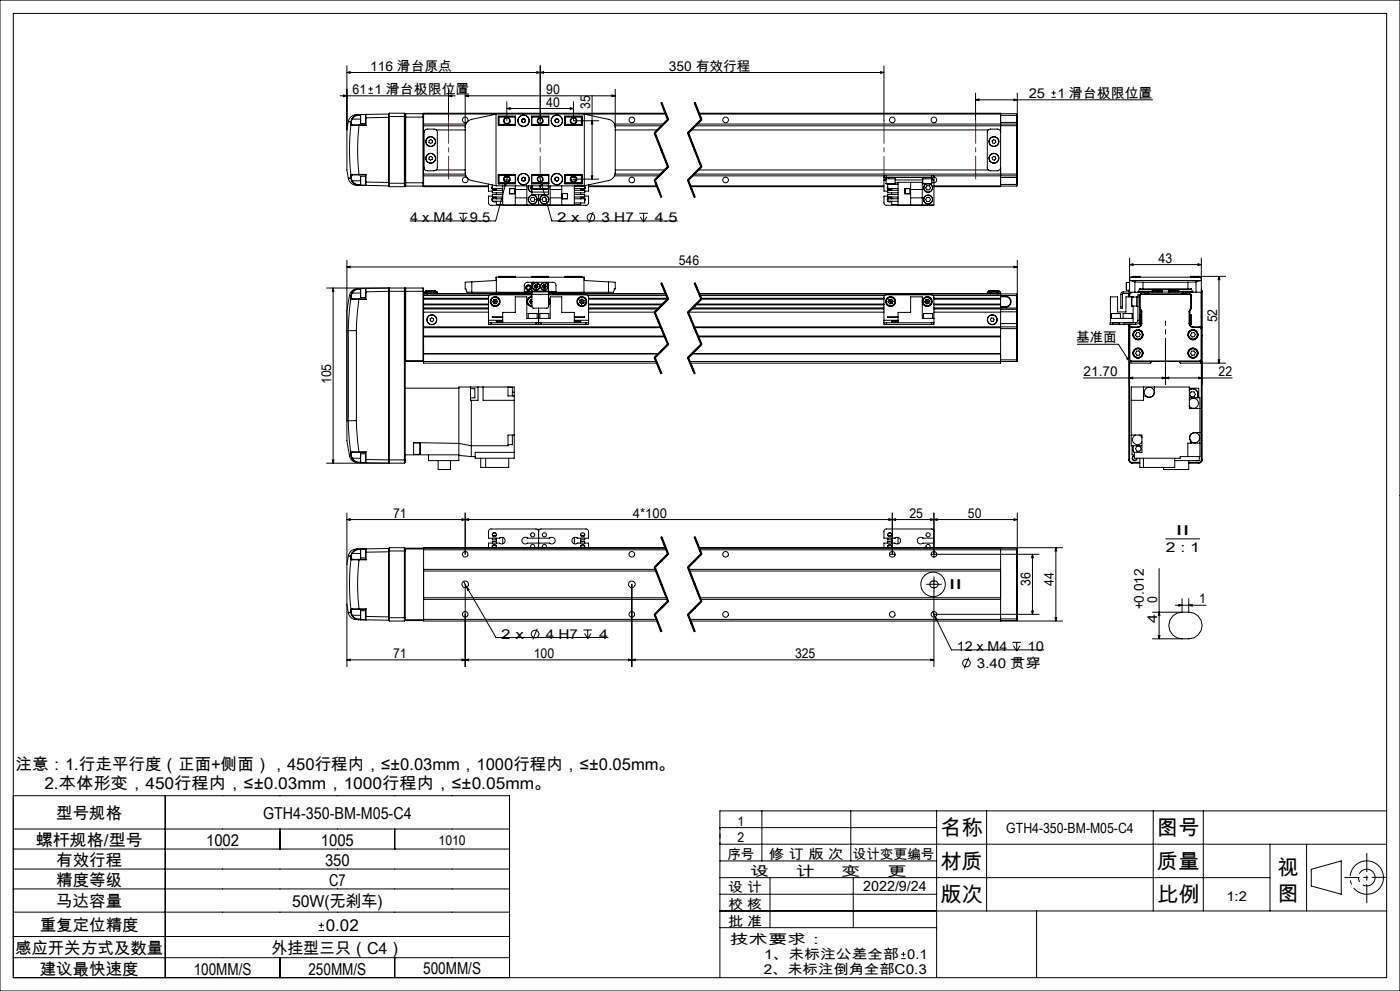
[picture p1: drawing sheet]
<svg xmlns="http://www.w3.org/2000/svg" width="420mm" height="297mm" viewBox="0 0 420 297" stroke-linecap="round" stroke-linejoin="round" font-family="sans-serif">
<g fill="none" stroke="#000" stroke-width=".3">
<path d="M0 0h420v297h-420zM4 4h412v289h-412zM104.1 19.7v19.2M162.1 19.7v16.5M265.2 19.7v16.5M102.1 28.7h34.5M103 28.5l1.1 .2-1.1 .3zM104.1 38.9v12l.4 2.5M104.1 21.7l1-.2v.5zM104.1 21.7h161.1M104.5 36.4h.1M104.5 36.4l.7 .1"/>
<path d="M104.5 36.4l-.4 2.5M105.2 36.5l.1 .9M105.3 37.4a67.5 67.5 0 0 0 0 15.1M105.3 37.4l.3 .2M105.4 36.5v.7M105.4 36.5h-.2M105.4 37.2l.3 .2M105.4 37.2l-.1 .2M105.5 35.6l-.3 .9M105.5 35.6l.2 .1M105.6 37.6h2.1M105.7 35.7l-.3 .8"/>
<path d="M105.7 35.7h2.5M105.7 37.4h2M105.7 37.4l-.1 .2M107.7 34.4h-.4a2.51 2.51 0 0 0-2.8 2M107.7 34.4a2.54 2.54 0 0 0-2.2 1.2M107.7 34.4v.1M107.7 34.5l-1.5 .6-.5 .6M107.7 34.5h.5M107.7 37.6a64.1 64.1 0 0 0 0 14.7M107.7 37.4v.2M107.7 37.6h2.1M107.7 37.4h1.9"/>
<path d="M108.2 34.3v2.7M108.2 34.3h1.4v.2M108.2 37h1.4M109.6 35.3h.2M109.6 37.4l.2 .2M109.6 34.5v2.9M109.8 34.3v1M109.8 34.3l-.2 .2M109.8 35.3v2.3M109.8 34.3l-2.1 .1M110.5 28h1.3M110.5 26.7h1.3"/>
<path d="M111.2 26v1.3M116.6 34.2v1M116.6 34.2v.7h5M116.6 35.2v19.5M116.6 35.2l-6.8 .1M116.6 34.2l-6.8 .1M116.8 33.9v22M116.8 33.9h4.5M116.8 33.9l-.2 .3M121.3 33.9v22M121.3 33.9l.3 .3v.9M121.6 35.1v19.7"/>
<path d="M121.6 35.1h5.5M121.7 34.1v21.7M121.7 34.1h5.2M121.7 34.1l-.1 .2M126.9 34.1v21.7M126.9 34.1l.2 .2M127.1 34.3v.8M127.1 34.2v.1M127.1 35.1v19.7M127.1 37.7h12.5M127.1 37.2h12.7M127.1 34.2h72.6"/>
<path d="M127.3 39.3l-.2 .6M127.5 39l.5-.3h2.2a.96 .96 0 0 1 1 1v10.5a.96 .96 0 0 1-1 1h-2a.96 .96 0 0 1-1-1v-10.7zM130.9 38.9h8.7M134.5 28.7l1.1-.2v.5zM134.5 26.7v9.5M139.6 28.7l.9-.2v.5zM139.6 26.7v25l.1 .9 .6 .8 .8 .6 7.7 1.7M139.6 28.7h45M148.8 34.2l-7.7 1.7-1.1 .9-.4 1.4M148.8 34.2v21.5M148.9 34.2h-.1M149.5 37.2h.1"/>
<path d="M149.5 34.8h5.2v2.8h-5.2zM149.5 35.1v2.5M149.5 35.1h5.1M149.7 34.9v2.5M149.7 37.4h5M149.7 34.9h5M149.7 34.9l-.2 .2M149.8 37.4v.2M152 32.5l1.1-.2v.5zM152 30.5v5.7M152 32.5h20M154.6 34.9v2.5"/>
<path d="M154.6 37.3h-5.1l.2 .1M156.5 36.3l.3 .4M156.7 35.7l-.2 .6M157.3 35.7h-.6M157.3 35.7l.3 .4M157.4 36.7h-.6M157.6 36.1l-.2 .6M159.5 34.8h5.1v2.8h-5.1zM159.5 37.4h5.1M159.5 34.9h5.1M159.6 34.9v2.5M159.6 35.1h5"/>
<path d="M159.6 37.3h5M161 21.5l1.1 .2-1.1 .3zM162.1 21.7l1-.2v.5zM164.6 34.9v2.5M166.5 36.1l.2 .6M166.7 36.7h.6M166.8 35.7h.6M166.8 35.7l-.3 .4M167.4 35.7l.2 .6M167.6 36.3l-.3 .4M169.4 34.8h5.3v2.8h-5.3zM169.4 34.9h5"/>
<path d="M169.5 34.9v2.5M169.5 37.3h5.1l-5.2 .1M169.5 35.1h5.1M171.1 32.3l.9 .2-.9 .3zM172 30.5v5.7h7.6M174.4 34.9v2.7M174.4 34.9l.2 .2M174.6 35.1v2.5M174.6 37.2h.1M175.2 34.2h.1M175.3 34.2l7.8 1.7 1 .9 .5 1.4M175.3 34.2v21.5"/>
<path d="M177.6 36.2l.3 1h-.5zM177.6 28.6v25.1M183.6 28.5l1 .2-1 .3zM184.3 37.2h14.7M184.5 37.7h14M184.6 38.9h12.7M184.6 26.7v25l-.2 .9-.6 .8-.7 .6-7.8 1.7M196.2 39.9l4 10.2M196.6 39.8l4 10.1M198.2 30.8l2 5.1M198.4 30.7l2 5.1-4 4 4 10.2-4 4 2 5.1M198.6 30.7l1 2.5"/>
<path d="M199.6 33.2l1 2.6zM199.6 33.9h-72.5v.3M200.3 35.7l-4 4M200.5 36l-4 4M206.2 39.9l4 10.2M206.6 39.8l4 10.1M207.3 38.9h89.2M208.2 30.8l2 5.1M208.4 30.7l2 5.1-4 4 4 10.2-4 4 2 5.1M208.6 30.7l2 5.1M209.1 37.2h95.9M209.7 33.9h90.5v.3"/>
<path d="M209.7 34.2h90.5M210.3 35.7l-4 4M210.5 36l-4 4M264.2 21.5l1 .2-1 .3zM292.7 29.9l1-.2v.5zM292.7 27.9v8.3M292.7 29.9h53.1M300.2 39.7a.96 .96 0 0 0-1-1h-2a.96 .96 0 0 0-1 1v10.5a.96 .96 0 0 0 1 1h2a.96 .96 0 0 0 1-1M300.2 37.2v.5h-91.7M300.2 37.7v15.5M300.2 37.2v.5M300.2 36.7h5v.6"/>
<path d="M300.2 36.7v.5M300.2 34.2v2.5M300.2 34.1h4.8M304.2 29.7l1 .2-1 .3zM305 37.2v15.5M305 34.1v3.1M305 34.1l.2 .5h-5M305 37.2l.2 .1M305.2 37.3v.4h-5M305.2 27.9v24.3M315.4 29.2h1.3M315.4 27.9h1.3"/>
<path d="M316.1 27.2v1.3M104.5 53.4a2.74 2.74 0 0 0 3.2 2.1M104.5 53.4h.1M105.2 53.3l.2 .1M105.2 53.3l.3 1M105.2 53.3l-.7 .1M105.3 52.5l.1 .1M105.3 52.5l-.1 .8M105.4 53.4l.3 .8M105.4 52.6v.8M105.5 54.3a2.53 2.53 0 0 0 2.2 1.2M105.6 52.3l-.3 .2"/>
<path d="M105.6 52.3l.1 .1M105.7 54.2l-.2 .1M105.7 54.2l1.2 1 .8 .2M105.7 54.2h2.5M105.7 52.4h2M105.7 52.4l-.3 .2M107.7 55.4v.1M107.7 55.5l2.1 .1M107.7 55.4h.5M107.7 52.3h-2.1M107.7 52.3v.1M107.7 52.3h2.1"/>
<path d="M107.7 52.4h1.9M108.2 52.8v2.7M108.2 52.8h1.4M109.6 54.6h.2M109.6 52.4v3.1h-1.4M109.6 55.4l.2 .2M109.8 54.6v1M109.8 52.3l-.2 .1M109.8 52.3v2.3M109.8 54.6l6.8 .1M109.8 55.6l6.8 .1M116.6 54.7v1"/>
<path d="M116.6 55.7l.2 .2M116.8 55.9h4.5M121.6 54.9h-5v.8M121.6 54.8v.9l-.3 .2M121.6 54.8h5.5M121.6 55.6l.1 .2M121.7 55.8h5.2M127.1 49.9l.2 .7M127.1 55.7v.2h19.4M127.1 54.8v.8M127.1 55.6v.1M127.1 52.7h12.7"/>
<path d="M127.1 52.2h12.5M127.1 55.7h19.4M127.1 55.6l-.2 .2M128.8 47.1l.5-.2 .5 .3-.2 .6-.5 .2-.4-.3zM128.8 42.1l.5-.2 .5 .3-.2 .6-.5 .2-.4-.4zM130.9 50.9h8.7M146.5 55.2v2.1h1.2M147.7 55.8l-.1 .2a.78 .78 0 0 0 .5 1M147.7 58.8h-1.2v2l.2 .4 .4 .3h14.1M147.7 56.5a.66 .66 0 0 0 .6 .4 .66 .66 0 0 0 .6-.4v.5M147.7 55.4v1.1M147.7 59.6v.7h3.1"/>
<path d="M147.7 56.5h3.1M147.7 59.6h3.1M147.7 56.1v.4M147.7 59.6v.4M148.1 59.1l-.5 .4 .1 .8M148.5 59.1l.4 .2M148.8 55.7h26.5M148.9 56.8l-.4 .2M148.9 59.1v.5a.64 .64 0 0 0-.6-.4 .64 .64 0 0 0-.6 .4M148.9 57.8v.5M149.5 53.6h.1M149.5 55h.4"/>
<path d="M149.5 52.7h.1M149.5 53.2h.1M149.5 52.3h5.2v2.8h-5.2zM149.5 52.3v2.5M149.5 54.8h5.1M149.5 54.8l.2 .1M149.7 52.4v2.5M149.7 52.4h5M149.7 54.9h5M149.7 52.4l-.2 .2h5.1M149.8 52.3v.1M149.9 55v.1"/>
<path d="M149.9 54.9v.1M150.8 54.9v.2M150.8 55.7v5.8h21.5v-5.8M150.8 57h-3.1v.8h3.1M150.8 58.3h-3.1v.8h3.1M151.3 53.9h1.6M151.4 53.2h1.3M151.8 54.7v1l-.5-.1zM151.8 54.7l-3.1 11.5h-25.7M152.3 52.7l-.5 2M152.9 56.5h1.5v1.6h-1.5zM154.4 56.5h-1.5v1.5h1.5"/>
<path d="M154.6 52.4v2.7M154.6 55.7v5.8M154.6 56.8h3.4M154.6 59.3h3.4M156.5 53.5l.1 .6M156.6 54.1l.6 .2M157 53.1l.5 .2M157 53.1l-.5 .4M157.5 53.3l.1 .6M157.6 53.9l-.4 .4M158 55.7v5.8M158.5 56.3a1.37 1.37 0 0 0 1.1 1.3"/>
<path d="M158.6 55.7l-.1 .6zM159.4 55.7l-.3 .6 .5 .6M159.5 52.3h5.1v2.8h-5.1zM159.5 59.2h.7l.3 .6-.3 .6h-.7l-.4-.6zM159.5 52.4h5.1M159.5 54.9h5.1M159.5 55h.1M159.6 57.6v.7h5v-.7M159.6 52.4v2.7M159.6 55.7v1.9M159.6 54.8h5M159.6 57.6h5"/>
<path d="M159.6 52.6h5M159.7 56.6h2.3M159.7 55.7v.9M160.1 54.9v.2M161.6 58.3v3.2M161.8 52.8l.5 1.7M162 55.7v.9M162.2 56.6h2.3M162.2 55.7v.9M162.3 54.5l.5 1-.5 .1zM162.3 54.5l3.3 11.7h37.6M162.9 59.2h.8l.3 .6-.3 .6h-.8l-.3-.6z"/>
<path d="M164 54.9v.2M164.5 55.7v.9M164.6 55.8v1M164.6 55.9v.8M164.6 52.4v2.7M164.6 55.7v1.9M164.6 55h.1M165.1 55.7v5.8M165.1 56.8h3.4M165.1 59.3h3.4M166.5 54l.5 .3M166.5 53.4v.6"/>
<path d="M167 53.1l.6 .3M167 53.1l-.5 .3M167.6 54l-.6 .3M167.6 53.4v.6M168.5 55.7v5.8M168.7 58h1.6v1.6h-1.6zM168.7 58h1.5M169.4 52.3h5.3v2.8h-5.3zM169.4 52.4h5l.2 .2h-5.1M169.4 54.9h5M169.5 52.4v2.5M169.5 54.8h5.1"/>
<path d="M171.3 53.9h1.5M171.4 53.2h1.3M172 53.7h7.6M172.3 54.9v.2M172.3 57h3.1v.8h-3.1M172.3 58.3h3.1v.8h-3.1M172.3 56.5h3.1M172.3 59.6h3.1M172.3 55.8h3.1M173.2 55v.1M173.2 55h1.5M173.2 54.9v.1"/>
<path d="M174.2 56.8l.4 .2M174.2 59.1v.5a.61 .61 0 0 1 .6-.4 .61 .61 0 0 1 .6 .4M174.2 55.7v.1M174.2 57.8v.5M174.3 55.7v.1M174.4 52.3v2.6M174.6 52.3v2.5M174.6 52.7h.1M174.6 53.2h.1M174.6 53.6h.1M174.6 54.8l-.2 .1M174.6 59.1l-.4 .2"/>
<path d="M174.6 55.7l-.1 .1M175 59.1l.5 .4-.1 .8M175 55.7l.2 .1M175.3 55.7l.1 .1M175.4 55.8l.1 .2a.78 .78 0 0 1-.5 1M175.4 58.8h1.2v2a.73 .73 0 0 1-.8 .7h-13.9M175.4 59.6v.4M175.4 56.5l-.6 .4-.6-.4v.5M175.4 56.1v.4M175.4 55.8v.7M175.4 59.6v1.2h-3.1M176.6 55.4v1.9h-1.2"/>
<path d="M176.6 55.9h20.5M176.6 55.7h20.5M177.4 52.7h.5l-.3 1zM184.3 52.7h13.4M184.5 52.2h13.8M184.6 50.9h14.9M196.2 54.1l2 5.1M196.6 53.9l2 5.1M200.3 49.9l-4 4M200.5 50.1l-4 4M206.2 54.1l2 5.1M206.6 53.9l2 5.1"/>
<path d="M207 55.7h58.2M207.2 55.9h58M207.7 52.7h58.2M208.2 52.2h97M209.5 50.9h87M210.3 49.9l-4 4M210.5 50.1l-4 4M265.2 53.2h.7M265.2 53.2v.7M265.2 52.7v.5M265.2 53.9v3.4h1.1M265.2 53.9h.6"/>
<path d="M265.7 53.2v.4h3v-.4M265.8 55h2.7M265.8 53.6v1.4M265.9 52.7v.5M265.9 52.7h13.5M265.9 53.2h13.5M266.3 55.8l-.1 .8 .5 .4M266.3 58.8h-1.1v2.1l.6 .6h14M266.3 59.6v.7h3.1M266.3 56.5h3.1M266.3 59.6h3.1M266.3 56.5l.6 .4 .6-.4v.5"/>
<path d="M266.7 59.1l-.5 .4 .1 .8M267.1 59.1l.4 .2M267.5 56.8l-.4 .2M267.5 59.1v.5a.61 .61 0 0 0-.6-.4 .61 .61 0 0 0-.6 .4M267.5 55.1v.1M267.5 57.8v.5M268.5 53.6v1.4M268.5 54.8h.9M268.5 53.9h8.3M269.4 55.2h-3.1v1.3M269.4 57h-3.1v.8h3.1M269.4 58.3h-3.1v.8h3.1"/>
<path d="M271.5 56.5h1.6v1.6h-1.6zM271.5 56.5h1.5v1.5h-1.5M273.2 54.6v6.9M273.2 56.8h3.5M273.2 59.3h3.5M276.7 53.2v.4h3v-.4M276.7 54.6v6.9M276.8 55h2.7M276.8 53.6v1.4M277.8 55.1a1.35 1.35 0 0 0-.4 2 1.35 1.35 0 0 0 2.1 0 1.35 1.35 0 0 0-.5-2M277.9 55.1a1.29 1.29 0 0 0-.5 2 1.29 1.29 0 0 0 2 0 1.29 1.29 0 0 0-.5-2M278.1 55.7h.7l.4 .6-.4 .6h-.7l-.4-.6z"/>
<path d="M278.1 59.2h.7l.4 .6-.4 .6h-.7l-.4-.6zM279.4 53.2h.8M279.4 52.7h25.6M279.4 52.7v.5M279.5 53.6v1.4M279.5 54.6h.7M279.5 53.9h.7M280.2 53.1a.85 .85 0 0 1 .8 .8 .85 .85 0 0 1-.8 .9M280.2 53.2v.7M280.2 52.7v.5M280.2 53.9v7.6h-10.8v-6.9h7.4M280.2 55.7h20"/>
<path d="M297.6 42.3l.4-.4 .6 .1 .1 .6-.4 .4-.5-.2zM298 46.9l.6 .1 .1 .6-.4 .4-.5-.2-.2-.5zM300.2 55.7v.2h-20M300.2 53.2v2.5M300.2 55.3h5M300.2 53.2h5M300.2 55.8h4.8M305 52.7v3.1M305.2 52.2v.3M305.2 52.5v.7M305.2 55.3l-.2 .5M305.2 53.2v2.1"/>
<path d="M305.2 52.5l-.2 .2M104.1 78v48.1M137.7 63.9h2.6M138 65l1 1.5M139 63.9v2.6M139.9 65l-.9 1.5M147.7 60.3l.6 .2 .5-.2M148 60.3h.6M148.9 60.3v1h1.9M174.2 60.8v.5h-1.9M177.9 63.5l-1.3 3.3M191.8 63.9h2.6"/>
<path d="M192.1 65l1 1.5M193.1 63.9v2.6M194.1 65l-1 1.5M266.4 60.3l.5 .2 .6-.2M266.6 60.3h.7M267.5 60.3v1h1.9M304.2 79.8l1 .2-1 .3zM305.2 78v14.3M338.9 79.3l1-.2v.4zM338.9 77.3v10.7M338.9 79.3h21.5M359.4 79.1l1 .2-1 .2z"/>
<path d="M360.4 77.3v10.3h-1.6M98 86.3h23.3M99.9 86.3l.3 1h-.5zM99.9 86.3v52.5M104.1 80l1-.2v.5zM104.1 80h201.1M104.5 99.1h2.4M104.5 99.1v27M104.8 88.5l-.7 4.6v6h.4M104.8 88.5l.5 .1M105.2 89.5l-.5 5.4-.2 4.2M105.2 89.5l.3 .2"/>
<path d="M105.3 88.6l-.1 .9M105.4 89.4l-.2 .1M105.4 89.4l.3 .2M105.4 88.6v.8M105.4 88.6h-.1M105.5 89.7h2.2M105.6 87.8l-.3 .8M105.6 87.8h.1M105.7 89.6h2M105.7 89.6l-.2 .1M105.7 87.8l-.3 .8M105.7 87.8h2.5"/>
<path d="M106.9 99.1v27M107.7 89.7l-.8 9.4M107.7 89.6v.1M107.7 89.7h2.1M107.7 89.6h1.9M107.7 86.5h-.2a2.48 2.48 0 0 0-2.7 2M107.7 86.5l-1.1 .2-1 1.1M107.7 86.5v.1M107.7 86.6l-1.5 .6-.5 .6M107.7 86.6h.5M108.2 86.5v2.7M108.2 86.5h1.4v.1"/>
<path d="M108.2 89.2h1.4M109.6 86.6v3M109.6 87.5h.2M109.6 89.6l.2 .1M109.8 86.4v1.1M109.8 86.4l6.8-.1v1M109.8 86.4l-.2 .2M109.8 87.5v2.2M109.8 86.4l-2.1 .1M116.6 86.6l.2-.3v52.5l-.2-.2M116.6 87.3l-6.8 .2M116.6 87.3v50.5"/>
<path d="M116.6 87.3h10.5M121.3 86.3v52.5M121.3 86.3l.3 .3M121.7 86.3l-.1 51.5M121.7 86.3v21.8M121.7 86.3h5.2M126.9 86.3v21.8M126.9 86.3l.2 1M127.1 98v.2M127.1 98.2v10.6h70M127.1 98.2h71.2M127.1 98h71.1"/>
<path d="M127.1 91.4h19.4M127.1 91.3h19.4M127.1 89.4h19.4M127.1 89.5h19.4M127.1 89.6h19.4M127.1 91.1h19.4M127.1 88.6h19.7M127.1 92.6h19.4M127.1 92.3h19.4M127.1 93.6h19.4M127.1 87.3v10.7M127.7 87.5h.1"/>
<path d="M127.7 87.2h3M127.7 87.5h3M127.7 87.2v.3M128.1 88v.1M128.2 87.5v.5h-1.1l32.5 .1M128.2 87.5h-1v.5M128.2 87.5h2M129 95.6l.5-.4 .5 .3 .1 .6-.5 .3-.5-.3zM130.2 87.5v.5h.7M130.2 87.5h1v.5M130.7 87.5h-.1M130.7 87.5h.1"/>
<path d="M130.7 87.2v.3M141.5 84.5l-1.9 .1v2h.2a.92 .92 0 0 0 .3 .9 .92 .92 0 0 0 1 .1h.4M141.5 84.5l7.3-.4v-1h26.5v1l7.3 .4M141.5 87.6h18.1M141.5 84.5v3.1M146.5 96.7v.5h.8M146.5 96.7h.8M146.5 96v.7M146.5 96h4.3M147.3 96.7h13.5M147.3 97.2h13.5M147.3 96.7v.5"/>
<path d="M147.8 90.4l.4 .6M147.8 90.4h1.5M148.2 89.7l-.4 .7M148.2 91h.7M148.2 89.7l.7 1.3M148.9 83.1v4.5M148.9 89.7l.4 .7M148.9 89.7h-.7M148.9 89.7l-.7 1.3M149.3 90.4l-.4 .6M149.5 83h5.1M149.5 83v.1"/>
<path d="M149.5 87.6v.4M149.5 87.7h10.1M149.7 82.8h4.9v.3M149.7 82.8v.3M149.7 87.6v.4M149.7 82.8l-.2 .2M150.8 96.7v-3.1h3.8v-4.6h3.4v6.4h7.1v-6.4h3.4v4.6h3.8v3.1M150.8 96.1h-1.9v.3h1.9M150.8 95h-3.1l3.1 .1M157.3 87.6v-2a.96 .96 0 0 1 1-1h7.5a.96 .96 0 0 1 1 1v2M157.3 87.4h9.5M158.5 93.9h.1"/>
<path d="M158.5 94h2.6M158.5 94v1.4M158.5 93.9l2.6 .1M158.8 90.4h.8M158.8 90.4l.4 .6M159.2 89.7h.4M159.2 91h.4M159.2 89.7l-.4 .7M159.2 89.7l.4 .7M159.6 87.2v1M159.6 88.9a1.5 1.5 0 0 0-1.5 1.5 1.5 1.5 0 0 0 1.5 1.5M159.6 89a1.34 1.34 0 0 0-1.4 1.4 1.34 1.34 0 0 0 1.4 1.3"/>
<path d="M159.6 88.4h-12.6l-.5 .7v6.9M159.6 89.1a1.31 1.31 0 0 0-1.3 1.3 1.31 1.31 0 0 0 1.3 1.3M159.6 83.1v-.3h5v.3M159.6 87.2h5M159.6 88.2h5M159.6 88.2v3.7M159.6 90.4l-.4 .6M159.6 83h5M160.1 84.6l-.5 .4v2.2M160.2 85.7l.2 .6M160.2 85.7l1.2 .2M160.4 86.3l.6 .1"/>
<path d="M160.6 85.3l-.4 .4M160.6 85.3l.6 .1M160.6 85.3l.2 .5M160.8 96.7h1.5M160.8 97.2h.8M160.8 85.8l-.4 .5M160.8 85.8l.2 .6M160.8 96.7v.5M161.1 94v1.4M161.2 85.4l.2 .5M161.2 85.4l-.4 .4M161.4 85.9l-.4 .5"/>
<path d="M161.6 97.2h.7M161.6 92.4v4.8M162 94h2.6M162 94v1.4M162.3 96.7h13.5M162.3 97.2h13.5M162.3 96.7v.5M162.7 85.7l.2 .6M162.7 85.7l1.2 .2M162.9 86.3l.6 .1M163.1 85.3l-.4 .4M163.1 85.3l.6 .1"/>
<path d="M163.1 85.3l.4 1.1M163.7 85.4l.2 .5M163.7 85.4l-.8 .9M163.9 85.9l-.4 .5M164 84.6l.6 .5v2.1M164.6 87.2v1M164.6 88.2v3.7l-.3 .4-4.4 .1-.3-.5M164.6 89.2v.1a1.53 1.53 0 0 1 0 2.2M164.6 89.5a1.45 1.45 0 0 1 0 1.8M164.6 88.4h11.2a.73 .73 0 0 1 .8 .7v6.9M164.6 89.5v.1a1.29 1.29 0 0 1 0 1.6M164.6 88l35.1 .1"/>
<path d="M164.6 87.6h18M164.6 87.7h10M164.6 93.9l-2.6 .1M164.6 94h.1M164.6 94v1.4M169.5 83h5.1M172.3 96.1h1.9v.3h-1.9M172.3 95h3.1l-3.1 .1M172.3 96h4.3M173.9 90.7l.6 .4M174 90l-.1 .7M174 90l1.2 .8"/>
<path d="M174.4 82.8h-4.9v.3M174.4 82.8v.3M174.4 87.6v.4M174.4 82.8l.2 .2M174.6 83v.1M174.6 87.6v.4M174.6 89.6l-.6 .4M174.6 89.6l.6 .5M174.6 89.6l-.1 1.5M175.2 83.1v4.5M175.2 90.8l-.7 .3M175.2 90.1v.7"/>
<path d="M175.2 90.1l-1.3 .6M175.8 96.7h.8M175.8 96.7v.5M176.3 88.6h23.7M176.6 96.7v.5h-.8M176.6 96v.7M176.6 91.4h22.1M176.6 91.3h22.2M176.6 89.4h23.7M176.6 89.5h23.7M176.6 89.6h23.8M176.6 91.1h22.3"/>
<path d="M176.6 92.6h20.8M176.6 92.3h21.1M176.6 93.6h19.9M182.6 84.5l2 .1v2h-.3a.91 .91 0 0 1-.3 .9 .91 .91 0 0 1-1 .1h-.4M182.6 84.5v3.1M196.2 93.7l4 9.6M196.6 93.6l4 9.5M198.2 84.9l2 4.8M198.4 84.8l2 4.8M198.6 84.8l1 2.4M199.6 87.2l1 2.4zM200.3 89.5l-4 4"/>
<path d="M200.4 89.6l-4 4 4 9.6-4 4 2 4.8M200.5 89.7l-4 4M206.2 93.7l4 9.6M206.5 93.6h58.7M206.6 93.6l4 9.5M207.4 92.6h57.8M207.8 92.3h57.4M208.2 98h96.8M208.2 84.9l2 4.8M208.3 98.2h91.9M208.4 84.8l2 4.8M208.6 84.8l2 4.8"/>
<path d="M208.7 91.4h56.5M208.8 91.3h56.4M208.9 91.1h56.3M209.7 88l95.3 .1M209.9 88.6h55.5M210.3 89.4h54.9M210.4 89.6h54.8M210.4 89.6l-4 4 4 9.6-4 4 2 4.8M210.5 89.7l-4 4M265.2 96v-6.9a.73 .73 0 0 1 .7-.7h13.5a.73 .73 0 0 1 .8 .7v8.1h-.8M265.2 96.7v.5h.7M265.2 96.7h.7"/>
<path d="M265.2 96v.7M265.2 89.5h-54.9l-4 4M265.2 96h4.2M265.9 96.7h13.5M265.9 96.7v.5M265.9 97.2h13.5M266.4 90.4l.5 .6M266.7 89.8l-.3 .6M266.7 89.8l.5 .6M267.2 90.4l-.3 .6M267.2 90.4l.4 .6M267.2 90.4h-.8"/>
<path d="M267.5 89.7l.4 .6M267.5 89.7l-.8 .1M267.5 89.7l-.3 .7M267.6 91h-.7M267.9 90.3l-.3 .7M267.9 90.3l-.7 .1M269.4 96.1h-1.9v.3h1.9M269.4 95h-3.1l3.1 .1M277.1 94h2.7M277.1 94v1.4M277.4 90.4l.5 .6M277.7 89.8l-.3 .6"/>
<path d="M277.7 89.8l.5 .6M278.2 90.4l.4 .6M278.2 90.4l-.3 .6M278.2 90.4h-.8M278.5 89.7l.4 .6M278.5 89.7l-.8 .1M278.5 89.7l-.3 .7M278.6 91h-.7M278.9 90.3l-.3 .7M278.9 90.3l-.7 .1M279.4 96.7h.8M279.4 96.7v.5"/>
<path d="M279.8 94v1.4M280.2 91.4h20M280.2 91.3h20M280.2 89.4h20M280.2 89.5h20M280.2 89.6h20M280.2 91.1h20M280.2 95.4h-3.5v-6.4h-3.5v4.6h-3.8v3.1M280.2 92.6h20M280.2 92.3h20M280.2 93.6h20M296.7 87.5h.1"/>
<path d="M296.7 87.2h3M296.7 87.5h3M296.7 87.2v.3M296.7 87.2h.1M297.2 87.5h-1v.5M297.2 87.5v.5h-.7M297.2 87.5h2M297.4 95.3l.6 .1 .2 .4-.3 .5h-.5l-.3-.5zM299.2 87.5h1v.6M299.2 87.5v.5h1M299.7 87.5h-.1M299.7 87.2v.3"/>
<path d="M300.2 93.6v4.6M300.2 88.1v4.2M300.2 92.7v.9M300.2 92.3v.4M300.2 98.2v10.6h-93.1M300.2 88.9h1.5M300.2 98.5h5M300.2 97h5M300.2 92.3h5M300.2 91.9h1.5M300.2 92.1h1.5M300.2 88.8h1.5"/>
<path d="M300.2 92.7h4.8M300.2 93.4h5M301.7 88.8a1.64 1.64 0 0 1 1.6 1.6 1.64 1.64 0 0 1-1.6 1.7M301.7 88.9a1.5 1.5 0 0 1 1.5 1.5 1.5 1.5 0 0 1-1.5 1.5M301.7 88.8v.1M301.7 91.9v.2M305 98v10.3M305 92.7v5.3M305 88.1v4.6M305 88.1l.2 .5h-25.3M305 98l.2 .1M305.2 98.1v.4"/>
<path d="M305.2 97v1.1M305.2 92.3v.3M305.2 92.6v.8M305.2 93.4v3.6M305.2 98.5v9.3M305.2 92.6l-.2 .1M333.1 96.7l-.1 .5h.8M333.1 96.7h7.5M333.1 95.4h6.8M333.5 93.9h.1M333.4 94h2.7M333.4 94v1.4"/>
<path d="M333.5 93.9l2.6 .1M333.8 97.2h2M333.8 96.7v.5M335.8 97.2h1.5M335.8 96.7v.5M336.1 94v1.4M336.2 91.9v.5h.5v-.5M336.2 88.2h.5M336.2 91.9h.5M336.2 88.2v3.7M336.7 88.2v3.7M337 93.9h.1"/>
<path d="M336.9 94v1.4M337 88l-.3 .2M337 87.5l-.6 .2-.2 .5M337 93.9h2.6M337 87.5h1.9M337 87.5v.5M337 88h1.9M337.3 97.2h3.3M337.3 96.7v.5M337.9 84.7v2.3M337.9 87h.9v.5M337.9 84.7h1"/>
<path d="M338.6 87.3h.3M338.6 87.3v.2M338.6 88v1M338.6 97.2v40.6M338.7 87l-.1 .3M338.8 88v1M338.8 97.2v.8M338.8 98.5v9.3M338.8 98.5h.1M338.9 87.6h1.6M338.9 83.1h21.5M338.9 84.1h21.5l-1.6 .4"/>
<path d="M338.9 84.1l1.6 .4M338.9 83.1v1M338.9 88v1M338.9 97.2v.8M338.9 98.5v9.3M339.3 98.1l-.4 .4M339.3 98.1l-.2-.1-.3 .5M339.3 98.1h2.1M339.5 89v2.7M339.5 87.6l-.6 .4M339.5 91.7h1.5M339.5 89h1.5"/>
<path d="M339.6 94h.1M339.6 83h2.5M339.6 83v.1M339.6 94v1.4M339.8 82.8h2.2M339.8 82.8v.3M339.8 82.8l-.2 .2M339.9 89h-2.1v4.5h-2.5v-4.5h-2.2v7.7M339.9 91.7v5M340.5 84.5l2.4 .1M340.5 87.6h.9M340.5 84.5v3.1"/>
<path d="M340.6 96.7v.5M341 99.8l.7-.1 .4 .5-.3 .7-.7 .1-.4-.6zM341.4 98h-2.5l-.3 .2M341.4 88.9h-.4v3h.4M341.4 96l-.2 .5-.6 .2M341.4 96h.5M341.4 89.1h.5M341.4 87.6h2M341.4 89.1v6.9M341.4 98v.1M341.5 87.4h4.2M341.9 96a1.21 1.21 0 0 1-1.3 1.2"/>
<path d="M341.9 88.6v-.2h-.5v.7M341.9 88.6h.2M341.9 88.6v7.4M342 86.8h15.3M342 82.8v.3M342 86.6v.2M342 82.8l.1 .2M342 94.3v3M342 97.3h.3M342 94.3h.3M342.1 92.3l.1 .3M342.1 92.7l.3 .7"/>
<path d="M342.1 92.3h-.2l.2 .4M342.1 88.6v3.7M342.1 92.7l.2 .7v3.9M342.1 86.6l-.1 .2M342.1 83v.1M342.2 92.6l.3 .8M342.2 92.6l-.1 .1M342.3 94.3v.1M342.3 94.3v3M342.4 88.2l-.3 .4M342.4 88.1l-.5 .5M342.4 97a.96 .96 0 0 1-1 1"/>
<path d="M342.4 88.1h14.5M342.4 97h.1M342.4 93.4h.1M342.4 88.2h14.5M342.4 88.1v.1M342.4 93.4v3.6M342.5 97a1.21 1.21 0 0 1-1.1 1.1M342.5 93.4v3.6M342.9 86.6h-.2a1.01 1.01 0 0 0-1.3 1M342.9 84.6h13.5M342.9 86.6h13.5M342.9 84.6v2"/>
<path d="M343.4 87.5h1v.5h-1zM343.6 88v.1M344.4 87.5h10.5M344.6 88v.1M345.7 87.2h3M345.7 87.5h.1M345.7 87.5h3M345.7 87.2v.3M348.7 87.5h-.2M348.7 87.2v.3M350.6 87.2h3M350.6 87.5h.1"/>
<path d="M350.6 87.5h3M350.6 87.2v.3M353.6 87.5h.1M353.6 87.4h4.2M353.6 87.2v.3M354.6 88v.1M354.9 87.5h1v.5h-1zM355.6 88v.1M355.9 87.6h2M356.4 86.6h.2a1.01 1.01 0 0 1 1.3 1M356.4 84.6v2M356.7 97a1.21 1.21 0 0 0 1.2 1.1"/>
<path d="M356.7 97h.2M356.7 93.4h.2M356.7 93.4v3.6M356.9 88.1l.5 .5M356.9 88.2l.3 .4M356.9 97a1.02 1.02 0 0 0 1 1M356.9 88.1v.1M356.9 93.4v3.6M357 94.3l-.1 .1M357 94.3v3M357 97.3h.3M357 94.3h.3"/>
<path d="M357.1 92.6l-.4 .8M357.1 92.6l.1 .1M357.2 92.7l-.3 .6 .1 4M357.2 83h2.4M357.2 86.6l.1 .2M357.2 83v.1M357.2 92.7l-.3 .7M357.2 92.3l-.1 .3M357.2 92.3h.2M357.2 88.6h.2M357.2 88.6v3.7M357.3 94.3v3"/>
<path d="M357.3 82.8v.3M357.3 86.6v.2M357.3 82.8l-.1 .2M357.4 92.3l-.2 .4M357.4 88.6v3.7M357.5 99.8l.7-.1 .4 .5-.3 .7-.7 .1-.4-.6zM357.9 98h2.5l.2 .2M357.9 87.6h.9M357.9 98.1h2.1M357.9 98v.1M358.8 84.5l-2.4 .1M358.8 84.5v3.1"/>
<path d="M359.6 83v.1M359.6 83l-.1-.2v.3M360 98.1l.3 .4M360 98.1l.2-.1 .3 .5M360.3 98.5h.2M360.3 87.6v10.4M360.3 98.5v9.3M360.4 86.7l.2 .6M360.4 86.9l.1 11.1M360.4 87.3h.2M360.5 98.5v9.3M360.6 87.3v50.5"/>
<path d="M365.7 82.8l.2 1h-.5zM365.7 82.8v26M367.7 82.8h-10.4M121.6 108.3h75.3M121.6 116.3h16.1M121.7 108.1l-.1 .1M121.7 108.1h5.2M126.9 108.1l.2 .1M127.1 100.7h72.3M127.1 101h72.4M127.1 106.1h70.4M127.1 106h70.5"/>
<path d="M141.1 116.5h1.4v2.7h-1.4M141.1 116v4h2.3v-4M141.4 120v16.8M144.9 116v4h9.4M152.4 116v2.7h1.9M153.7 116.1v2.6M153.7 117.6h.6M154.3 117.6v1.1M154.3 117.6v-1.6h-16.6v22h-9.1v-1.7M154.3 118.7v18.6h-11.7v-1.7h11.7M196.2 107.3l2 4.8M196.6 107.1l2 4.8"/>
<path d="M200.3 103.1l-4 4M200.5 103.3l-4 4M206.2 107.3l2 4.8M206.6 107.1l2 4.8M206.9 108.3h98.1M207.5 106.1h92.7M207.6 106h92.6M209.3 100.7h90.9M209.4 101h90.8M210.3 103.1l-4 4M210.5 103.3l-4 4M300.2 107.8h5"/>
<path d="M305.2 107.8l-.2 .5M323.2 103.2h12.3l3.3 5M325 113.3h44.6M338 107.5l.5-.3 .3 1zM338.6 100.7l.2 .2M338.8 113.3l1-.3v.5zM338.8 107.8l.5 .5M338.8 107.8h.1M338.9 108.4v29.4M338.9 107.8l.4 .4M339.3 108.3h20.7M339.3 108.2h20.7"/>
<path d="M339.3 108.2v.1M341 105.3l.7-.1 .4 .5-.3 .7-.7 .1-.4-.6zM343 116v4h-3.6M345.7 108.3l-.6 .5h-5.8l-.5-.5v7M346.3 116v1.6a1.54 1.54 0 0 1-.9 1.4 1.54 1.54 0 0 1-1.7-.3h-.7M348.7 113l.9 .3-.9 .2zM349.6 113.3l1-.3v.5zM349.6 102.7v12.6M353.6 108.3l.5 .5h13.6M356.8 116.8a1.69 1.69 0 0 1 2.2 .2 1.69 1.69 0 0 1 .1 2.2 1.67 1.67 0 0 0-.2-2.1 1.67 1.67 0 0 0-2.1-.2M356.8 119.2h3.2v17.6h-6v.5h-13.7v-1.7h2.3v-5.2h-3.2M356.8 116.3h2.8v2.9"/>
<path d="M357.3 117.4h.9l.4 .8-.4 .8h-.9l-.4-.8zM357.5 105.3l.7-.1 .4 .5-.3 .7-.7 .1-.4-.6zM359.6 113l1 .3-1 .2zM360 108.2v.1M360.3 107.8l-.3 .4M360.3 107.8h.2M360.4 108.6v29.2M360.5 107.8l-.5 .5M360.5 105.8l.1 .2M360.6 108.3l-.4 .5M360.6 100.7l-.1 .2M365.4 107.8h.5l-.2 1z"/>
<path d="M98 138.8h23.3M99.7 137.8h.5l-.3 1zM104.1 126.1v6l.7 4.5M104.1 126.1h.4M104.5 126.1l.2 4.2 .5 5.4M104.5 126.1h2.4M104.8 136.6a2.63 2.63 0 0 0 2.9 2.1M105.2 135.7l.2 .1M105.2 135.7l.1 .8M105.3 136.5l.1 .1M105.3 136.5l.3 .9M105.3 136.5l-.5 .1"/>
<path d="M105.4 135.8v.8M105.4 136.6l.3 .7M105.5 135.4h2.2M105.5 135.4l-.3 .3M105.5 135.4l.2 .2M105.6 137.4a2.56 2.56 0 0 0 2.1 1.3M105.7 135.6h2M105.7 135.6l-.3 .2M105.7 137.3l-.1 .1M105.7 137.3l1.2 1.1 .8 .1M105.7 137.3h2.5M106.9 126.1l.8 9.3"/>
<path d="M107.7 135.4v.2M107.7 135.4h2.1M107.7 135.6h1.9M107.7 138.5v.2M107.7 138.5h.5M108.2 136v2.7M108.2 136h1.4M109.6 137.7h.2M109.6 135.6v3.1h-1.4M109.8 137.7v1l-.2-.1M109.8 135.4l-.2 .2M109.8 135.4v2.3"/>
<path d="M109.8 137.7l6.8 .1M116.6 137.8v1l-8.9-.1M116.6 137.8h5M121.6 137.8v.8l-.3 .2M121.6 136.3h16.1M124.1 136.2h1.9M124.1 132.7h1.9M126 132.7v3.5M131.4 138v2.7h3.7v-2.7M137.7 136.5l3.7 .3M141.4 136.8h1.2M144.2 137.3v2.8h8.4v-2.8"/>
<path d="M145.7 137.3v2.8M153.7 130.4v2.9h-1.3M154.3 130.4h-1.9v3.2h-11l-3.7-.7-13.6-.3v3.7M338.6 137.8a.96 .96 0 0 0 1 1M338.6 137.8h.3M338.9 137.8l.2 .6 .5 .2M339.6 138.8h2.3M339.6 133.6v2.7h.7M339.6 138.6v.2M339.6 138.6h2.3M340 133.6v.1a1.83 1.83 0 0 0 .3 2 1.77 1.77 0 0 1-.3-2.1zM340.3 136.6a.77 .77 0 0 0-.7 .7 .77 .77 0 0 0 .8 .8 .77 .77 0 0 0 .7-.8"/>
<path d="M340.3 136.7a.62 .62 0 0 0-.5 .6 .62 .62 0 0 0 .6 .6 .62 .62 0 0 0 .6-.6M340.7 130.4a1.49 1.49 0 0 0-.6 2.4 1.49 1.49 0 0 0 2.5-.4M341.1 133.7h.8l.5 .8-.5 .7h-.8l-.5-.7zM341.7 130.4l.9 .8M341.9 137.3v2.8h10.5v-2.8M343 137.3v2.8M356.6 138v2.7h-7.5v-.6M356.6 138.8h3M356.6 138.6h3M356.8 120a1.5 1.5 0 0 1 2.2-.3 1.5 1.5 0 0 1 0 2.3 1.5 1.5 0 0 1-2.2-.3M358.6 138h.6M359.6 138.6v.2"/>
<path d="M359.8 136.8v1.2h-7.4M360 129.6h-1.6a1.54 1.54 0 0 0-1.4 1 1.54 1.54 0 0 0 .3 1.7v.5M360 122.4h-3.2v-6.4h-17.4v17.6h3.2M360 132.8h-3.7v4M360.4 137.8l-.4 .7-.4 .1M360.4 137.8h.2M360.6 137.8a1.02 1.02 0 0 1-1 1M104.1 155.7l1-.2v.5zM104.1 155.7h201.1M104.1 153.7v15.4M138.6 155.5l1 .2-1 .3zM139.6 153.7v12.4"/>
<path d="M139.6 155.7l.9-.2v.5zM148 159.7h.6M161.2 158.6h.7M161.6 158.6v5.5M266.6 159.7h.7M266.7 155.5l1 .2-1 .3zM267.7 155.7l1-.2v.5zM267.7 153.7v12.4M279.2 155.5l1 .2-1 .3zM279.8 158.6h.4M280.2 155.7l1-.2v.5zM280.2 159.3l-.2-.6-.4-.2h-13.8l-.5 .4-.1 2.4h3.2a1.03 1.03 0 0 1 1.5 0 1.03 1.03 0 0 1 0 1.5 1.03 1.03 0 0 1-1.5 0h-3.2v1.3"/>
<path d="M280.2 153.7v13.3M304.2 155.5l1 .2-1 .3zM305.2 153.7v31.8M104.1 169.1v12M104.5 166.6h.1M104.5 166.6l.7 .2M104.5 166.6l-.4 2.5M105.2 166.8l.1 .8M105.3 167.6a67.5 67.5 0 0 0 0 15.1M105.3 167.6l.3 .2M105.4 166.7v.8M105.4 166.7l-.2 .1"/>
<path d="M105.4 167.5l-.1 .1M105.4 167.5l.3 .1M105.5 165.8l-.3 1M105.5 165.8l.2 .1M105.6 167.8h2.1M105.7 165.9l-.3 .8M105.7 165.9h2.5M105.7 167.6h2M105.7 167.6l-.1 .2M107.7 164.5h-.4a2.61 2.61 0 0 0-2.8 2.1M107.7 164.5a2.54 2.54 0 0 0-2.2 1.3M107.7 164.5v.2"/>
<path d="M107.7 164.7l-.9 .1-1.1 1.1M107.7 164.7h.5M107.7 167.8a64.1 64.1 0 0 0 0 14.7M107.7 167.6v.2M107.7 167.8h2.1M107.7 167.6h1.9M108.2 165.9v1.3M108.2 164.5v1.4M108.2 164.5h1.4v3.1M108.2 164.5v2.7M108.2 167.2h1.4M109.6 164.6l.2-.1v1"/>
<path d="M109.6 165.5h.2M109.6 167.6l.2 .2M109.8 165.5v2.3M116.6 164.4v1M116.6 164.4v.7h5M116.6 165.4v19.5M116.6 165.4l-6.8 .1M116.6 164.4l-8.9 .1M116.8 164.1v22M116.8 164.1h4.5M116.8 164.1l-.2 .3M121.3 164.1v22"/>
<path d="M121.3 164.1l.3 .3M121.6 164.4v.7M121.6 165.1v20M121.6 164.4h5.5M121.6 164.5h5.5M127.1 179.6h73.1M127.1 179.1h72.9M127.1 170.6h69.5M127.1 171.1h69.7M127.1 164.8h72.8M127.1 164.3h72.6M139.1 174.3l1 1.7"/>
<path d="M139.6 175.1v24.7M140.1 176l.7 .7-.5 .3zM140.1 176l8.7 15.1h33.6M146.5 164.1v-1.3h3.3a1.03 1.03 0 0 0 1.4 0 1.03 1.03 0 0 0 0-1.5 1.03 1.03 0 0 0-1.4 0h-3.3l.2-2.4 .4-.4h13.8l.5 .4 .2 .4 .1-.4 .5-.4h13.6a.73 .73 0 0 1 .8 .8v2h-3.3a1.03 1.03 0 0 0-1.4 0 1.03 1.03 0 0 0 0 1.5 1.03 1.03 0 0 0 1.4 0h3.3v1.3M147.7 160.1v.3M147.7 161.3v.5h1.2M147.7 163.6v.4M147.7 163.5h1.2M147.7 160.5h1.2M147.8 164.1a.64 .64 0 0 1 .5-.9 .64 .64 0 0 1 .5 .9M148.9 160.1v.3M148.9 161.3v1.5"/>
<path d="M148.9 163.6v.4M148.9 162.3h-1.2v.5M150.8 161.1v1.9M156.7 161.5a1.31 1.31 0 0 1 1.6-.2h6.5a1.03 1.03 0 0 1 1.5 0 1.03 1.03 0 0 1 0 1.5 1.03 1.03 0 0 1-1.5 0h-6.5a1.02 1.02 0 0 1-1.4 0 1.02 1.02 0 0 1-.2-1.3zM159.3 164.1a.64 .64 0 0 1 .5-.9 .64 .64 0 0 1 .5 .9M162.8 164.1a.64 .64 0 0 1 .5-.9 .64 .64 0 0 1 .5 .9M172.3 161.1v1.9M174.2 160.1v.3M174.2 161.3v1.5M174.2 163.6v.4M174.2 162.3h1.2v.5M174.2 163.5h1.2"/>
<path d="M174.2 160.5h1.2M174.3 164.1a.64 .64 0 0 1 .5-.9 .64 .64 0 0 1 .5 .9M175.4 160.1v.3M175.4 161.3v.5h-1.2M175.4 163.6v.4M189.5 175.1v24.7M196.2 170.1l4 10.2M196.6 170l4 10.1M198.2 161l2 5.1M198.4 160.9l2 5.1-4 4 4 10.2-4 4 2 5.1M198.6 160.9l2 5.1M199.6 164.1h-72.5v22h70"/>
<path d="M200.3 165.9l-4 4M200.5 166.1l-4 4M206.2 170.1l4 10.2M206.6 170l4 10.1M206.6 170.6h93.6M206.8 171.1h93.4M208.2 161l2 5.1M208.4 160.9l2 5.1-4 4 4 10.2-4 4 2 5.1M208.6 160.9l2 5.1M209.7 164.1h109.1M209.7 164.3h95.3M210 179.1h90.2"/>
<path d="M210.1 179.6h90.1M210.3 165.9l-4 4M210.5 166.1l-4 4M266.3 160.1v.3M266.3 161.3v.5h1.2M266.3 163.6v.4M266.3 163.5h1.2M266.3 160.5h1.2M266.4 164.1a.63 .63 0 0 1 .5-.9 .63 .63 0 0 1 .5 .9M266.8 166.1h1.7M267.5 160.1v.3M267.5 161.3v1.5"/>
<path d="M267.5 163.6v.4M267.5 162.3h-1.2v.5M269.4 161.1v1.9M277.9 164.1a.63 .63 0 0 1 .5-.9 .63 .63 0 0 1 .5 .9M278.9 175.1h2.5M279.2 174.4a1.19 1.19 0 0 1 1.6-.2 1.19 1.19 0 0 1 .3 1.6 1.19 1.19 0 0 1-1.6 .2 1.19 1.19 0 0 1-.3-1.6zM279.3 166.1h32.4M280.2 161.3h-3.3a1.03 1.03 0 0 0-1.4 0 1.03 1.03 0 0 0 0 1.5 1.03 1.03 0 0 0 1.4 0h3.3M280.2 173.9v2.5M280.2 177.4v22.4M300.2 164.1v22M305 164.3v21.7"/>
<path d="M305 164.3l.2 .5h-95.3M309.7 166.1l.3 1h-.5zM309.7 166.1v18M316.8 164.1l.2 1h-.5zM316.8 164.1v22M347.7 170.4v21M349.7 161.5h10.2M354.6 179.4v4.1a4 4 0 0 0-4 4 4 4 0 0 0 4 3.9M356.6 179.4v4.1M104.1 181.1l.4 2.6M104.1 197.8l1-.3v.5zM104.1 181.1v18.7"/>
<path d="M104.1 197.8h176.1M104.5 183.7a2.74 2.74 0 0 0 3.2 2M104.5 183.7h.1M105.2 183.5h.2M105.2 183.5l.3 1M105.2 183.5l-.7 .2M105.3 182.7l.1 .1M105.3 182.7l-.1 .8M105.4 183.5l.3 .9M105.4 182.8v.7M105.5 184.5a2.75 2.75 0 0 0 2.2 1.2M105.6 182.5h2.1"/>
<path d="M105.6 182.5l-.3 .2M105.6 182.5l.1 .1M105.7 184.4l-.2 .1M105.7 184.4l.5 .6 1.5 .6M105.7 184.4h2.5M105.7 182.6h2M105.7 182.6l-.3 .2M107.7 185.6v.1M107.7 185.7l8.9 .2M107.7 185.6h.5M107.7 182.5v.1M107.7 182.5h2.1"/>
<path d="M107.7 182.6h1.9M108.2 184.4v1.3M108.2 183v1.4M108.2 183v2.7M108.2 183h1.4M109.6 184.7h.2M109.6 182.6v3.1h-1.4M109.8 184.7v1.1l-.2-.2M109.8 182.5l-.2 .1M109.8 182.5v2.2M109.8 184.7l6.8 .2M116.6 184.9v1"/>
<path d="M116.6 185.9l.2 .2M116.8 186.1h4.5M121.6 185.1v.8M121.6 185.1h-5v.8M121.6 185.8h5.5M121.6 185.7h5.5M121.6 185.9l-.3 .2M127.1 185.6h69.9M138.6 197.5l1 .3-1 .2zM139.6 197.8l.9-.3v.5zM161.2 188.4l-1.3 3.2M175 188.8h2.6"/>
<path d="M175.4 189.8l.9 1.6M176.3 188.8v2.6M177.3 189.8l-1 1.6M188.6 197.5l.9 .3-.9 .2zM189.5 197.8l1.1-.3v.5zM196.2 184.3l2 5.1M196.6 184.1l2 5.1M200.3 180.1l-4 4M200.5 180.3l-4 4M206.2 184.3l2 5.1M206.6 184.1l2 5.1M206.9 185.6h93.3"/>
<path d="M210.3 180.1l-4 4M210.5 180.3l-4 4M279.2 197.5l1 .3-1 .2zM279.8 183.4l.8 1.5M280.2 184.1h31.5M280.6 184.9l.6 .8-.4 .2zM280.6 184.9l4.8 9.9h27.8M290.6 197.1l-1.3 3.2M300.2 185.5h5M300.2 186h4.8M303.7 192.5h2.6M304 193.5l1 1.6"/>
<path d="M305 192.5v2.6M305.2 185.5l-.2 .5M306 193.5l-1 1.6M309.5 183.1h.5l-.3 1zM316.5 185.1h.5l-.2 1zM318.8 186.1h-111.6M347.5 190.5h.5l-.3 .9zM347.7 183.5l.3 1h-.5zM352.6 181.4h9.2M353.6 181.1l1 .3-1 .3zM356.6 181.4l1-.3v.6zM356.6 183.5a4 4 0 0 1 4 4 4 4 0 0 1-4 3.9h-10.9"/>
<path d="M356.6 183.5h-10.9M4 238.5h148.9v54.5M49.6 238.5v54.5M4 248.5h148.9M4 254.5h148.9M84 248.5v6M118.4 248.5v6M216 253h200M216 248h65M216 258h65M228.6 243v15M255.2 243v15"/>
<path d="M281 243v50M296 243v30M346 243v30M361 243v30M381 253v20M392 253v20M416 243h-200v50M4 260.5h148.9M4 266.4h148.9M4 273.4h148.9M95.6 278.9h1.6M95.6 277.3h1.6"/>
<path d="M96.4 276.5v1.6M216 278h65M216 273h200M216 263h165M216 268h65M231 263v15M256 263v15M311 273v20M393.4 260.5l9-2.5v10l-9-2.5zM4 280.7h148.9M4 287h148.9M84 287v6"/>
<path d="M118.4 287v6M270.4 287.3h1.3M270.4 286h1.3M271 285.3v1.3"/>
<circle cx="139.6" cy="35.9" r=".85"/>
<circle cx="152.1" cy="36.2" r=".83"/>
<circle cx="152.1" cy="36.2" r="1.02"/>
<circle cx="157.1" cy="36.2" r="1.67"/>
<circle cx="157.1" cy="36.2" r="1.72"/>
<circle cx="162" cy="36.2" r=".91"/>
<circle cx="162" cy="36.2" r=".74"/>
<circle cx="167" cy="36.2" r="1.68"/>
<circle cx="167.1" cy="36.2" r="1.72"/>
<circle cx="172.1" cy="36.2" r=".83"/>
<circle cx="172.1" cy="36.2" r="1.02"/>
<circle cx="189.6" cy="35.9" r=".85"/>
<circle cx="217.7" cy="35.9" r=".86"/>
<circle cx="267.7" cy="35.9" r=".85"/>
<circle cx="280.2" cy="35.9" r=".85"/>
<circle cx="129.2" cy="42.4" r="1.5"/>
<circle cx="129.2" cy="47.4" r="1.51"/>
<circle cx="129.2" cy="42.4" r="1.42"/>
<circle cx="129.2" cy="47.4" r="1.42"/>
<circle cx="139.6" cy="53.9" r=".84"/>
<circle cx="152.1" cy="53.7" r="1.02"/>
<circle cx="152.1" cy="53.7" r=".83"/>
<circle cx="157.1" cy="53.7" r="1.72"/>
<circle cx="157.1" cy="53.7" r="1.68"/>
<circle cx="159.8" cy="59.8" r="1.35"/>
<circle cx="159.8" cy="59.8" r="1.29"/>
<circle cx="162" cy="53.7" r=".91"/>
<circle cx="162" cy="53.7" r=".74"/>
<circle cx="163.3" cy="59.8" r="1.35"/>
<circle cx="163.3" cy="59.8" r="1.3"/>
<circle cx="167.1" cy="53.7" r="1.72"/>
<circle cx="167.1" cy="53.7" r="1.68"/>
<circle cx="172.1" cy="53.7" r=".83"/>
<circle cx="172.1" cy="53.7" r="1.02"/>
<circle cx="189.5" cy="53.9" r=".84"/>
<circle cx="217.7" cy="53.9" r=".85"/>
<circle cx="278.4" cy="59.8" r="1.3"/>
<circle cx="278.4" cy="59.8" r="1.35"/>
<circle cx="298.2" cy="47.4" r="1.42"/>
<circle cx="298.2" cy="42.4" r="1.42"/>
<circle cx="298.2" cy="47.4" r="1.5"/>
<circle cx="298.2" cy="42.5" r="1.5"/>
<circle cx="177.3" cy="65.2" r="1.14"/>
<circle cx="129.5" cy="95.8" r="1.43"/>
<circle cx="129.6" cy="95.8" r="1.51"/>
<circle cx="148.6" cy="90.4" r="1.36"/>
<circle cx="148.6" cy="90.4" r="1.5"/>
<circle cx="148.6" cy="90.4" r="1.3"/>
<circle cx="158.5" cy="86.2" r=".84"/>
<circle cx="158.6" cy="86.2" r=".51"/>
<circle cx="158.6" cy="86.2" r=".74"/>
<circle cx="160.8" cy="85.8" r="1.15"/>
<circle cx="160.8" cy="85.8" r="1.1"/>
<circle cx="163.3" cy="85.8" r="1.15"/>
<circle cx="163.3" cy="85.8" r="1.1"/>
<circle cx="174.6" cy="90.4" r="1.31"/>
<circle cx="174.6" cy="90.4" r="1.35"/>
<circle cx="174.6" cy="90.4" r="1.5"/>
<circle cx="267.2" cy="90.4" r="1.3"/>
<circle cx="267.2" cy="90.4" r="1.35"/>
<circle cx="267.2" cy="90.4" r="1.51"/>
<circle cx="278.2" cy="90.4" r="1.29"/>
<circle cx="278.2" cy="90.4" r="1.35"/>
<circle cx="278.2" cy="90.4" r="1.51"/>
<circle cx="297.7" cy="95.8" r="1.49"/>
<circle cx="297.7" cy="95.8" r="1.43"/>
<circle cx="341.4" cy="105.8" r="1.33"/>
<circle cx="341.4" cy="100.3" r="1.34"/>
<circle cx="341.4" cy="100.3" r="1.51"/>
<circle cx="341.4" cy="105.8" r="1.51"/>
<circle cx="341.4" cy="105.8" r="1.37"/>
<circle cx="341.4" cy="100.3" r="1.37"/>
<circle cx="344.8" cy="117.6" r="1.5"/>
<circle cx="357.9" cy="105.8" r="1.33"/>
<circle cx="357.9" cy="100.3" r="1.34"/>
<circle cx="357.9" cy="100.3" r="1.52"/>
<circle cx="357.9" cy="105.8" r="1.52"/>
<circle cx="357.9" cy="105.8" r="1.38"/>
<circle cx="357.9" cy="100.3" r="1.38"/>
<circle cx="358.4" cy="131.2" r="1.51"/>
<circle cx="139.6" cy="175.1" r=".99"/>
<circle cx="139.6" cy="166.1" r=".84"/>
<circle cx="148.3" cy="160.3" r=".61"/>
<circle cx="159.8" cy="160.3" r=".61"/>
<circle cx="163.3" cy="160.3" r=".62"/>
<circle cx="174.8" cy="160.3" r=".61"/>
<circle cx="189.5" cy="175.1" r=".99"/>
<circle cx="189.5" cy="166.1" r=".84"/>
<circle cx="217.7" cy="166.1" r=".85"/>
<circle cx="266.9" cy="160.3" r=".62"/>
<circle cx="267.7" cy="166.1" r=".85"/>
<circle cx="278.4" cy="160.3" r=".62"/>
<circle cx="279.9" cy="175.1" r="3.7"/>
<circle cx="280.2" cy="166.1" r=".84"/>
<circle cx="139.6" cy="184.1" r=".85"/>
<circle cx="160.5" cy="190" r="1.15"/>
<circle cx="189.5" cy="184.1" r=".85"/>
<circle cx="217.7" cy="184.1" r=".86"/>
<circle cx="267.7" cy="184.1" r=".86"/>
<circle cx="280.2" cy="184.1" r=".85"/>
<circle cx="289.9" cy="198.7" r="1.14"/>
</g>
<path d="M412.4 262.3a2.5 2.5 0 0 0-4.1-1.1 2.5 2.5 0 0 0 1 4.2 2.5 2.5 0 0 0 3.2-2.9l-.1-.2" fill="none" stroke="#000" stroke-width=".3" stroke-dasharray="30.5 1.3 1.3 1.3" stroke-dashoffset="24.5" stroke-linecap="butt"/>
<path d="M414.8 261.5a5 5 0 0 0-8.3-2 5 5 0 0 0 2.2 8.3 5 5 0 0 0 6.2-6l-.1-.3" fill="none" stroke="#000" stroke-width=".3" stroke-dasharray="30.5 1.3 1.3 1.3" stroke-dashoffset="16.7" stroke-linecap="butt"/>
<g fill="none" stroke="#000" stroke-width=".3" stroke-dasharray="6.3 1.3 1.3 1.3 5.1">
<path d="M198.4 30.7l2 5.1M200.4 35.8l-4 4M208.4 30.7l2 5.1M210.4 35.8l-4 4M196.4 54l2 5.1M200.4 50l-4 4M206.4 54l2 5.1M210.4 50l-4 4M198.4 84.8l2 4.8M200.4 89.6l-4 4M208.4 84.8l2 4.8M210.4 89.6l-4 4"/>
<path d="M196.4 107.2l2 4.8M200.4 103.2l-4 4M206.4 107.2l2 4.8M210.4 103.2l-4 4M198.4 160.9l2 5.1M200.4 166l-4 4M208.4 160.9l2 5.1M210.4 166l-4 4M196.4 184.2l2 5.1M200.4 180.2l-4 4M206.4 184.2l2 5.1M210.4 180.2l-4 4"/>
</g>
<path d="M196.4 39.8l4 10.2M206.4 39.8l4 10.2M196.4 170l4 10.2M206.4 170l4 10.2" fill="none" stroke="#000" stroke-width=".3" stroke-dasharray="6.3 1.3 1.3 1.3 5.1" stroke-dashoffset="5.3"/>
<path d="M196.4 93.6l4 9.6M206.4 93.6l4 9.6" fill="none" stroke="#000" stroke-width=".3" stroke-dasharray="6.3 1.3 1.3 1.3 5.1" stroke-dashoffset="5.6"/>
<path d="M278.9 175.1h-1M280.2 176.4v1M280.2 173.9v-1M281.4 175.1h1" fill="none" stroke="#000" stroke-width=".3" stroke-dasharray="30.5 1.3 1.3 1.3"/>
<path d="M349.7 96.2v6.5" fill="none" stroke="#000" stroke-width=".3" stroke-dasharray="30.5 1.3 1.3 1.3" stroke-dashoffset="29.1"/>
<path d="M410 255.7v14.9" fill="none" stroke="#000" stroke-width=".3" stroke-dasharray="30.5 1.3 1.3 1.3" stroke-dashoffset="25"/>
<path d="M403.4 263l12.6-.1" fill="none" stroke="#000" stroke-width=".3" stroke-dasharray="30.5 1.3 1.3 1.3" stroke-dashoffset="26.1"/>
<path d="M216 248v5" fill="none" stroke="#000" stroke-width=".3" stroke-dasharray="30.5 1.3 1.3 1.3" stroke-dashoffset="29.9"/>
<path d="M134.6 53.7v-17.5M162.1 53.7v-17.5M265.2 53.7v-17.5M292.7 53.7v-17.5" fill="none" stroke="#f00" stroke-width=".3" stroke-dasharray="30.5 1.3 1.3 1.3" stroke-dashoffset="23.6"/>
<g fill="#000">
<path d="M338 107.5l.5-.3 .3 1z"/>
<path d="M183.6 28.5l1 .2-1 .3zM139.6 28.7l.9-.2v.5z"/>
<path d="M304.2 29.7l1 .2-1 .3zM292.7 29.9l1-.2v.5zM264.2 21.5l1 .2-1 .3zM162.1 21.7l1-.2v.5zM304.2 155.5l1 .2-1 .3zM280.2 155.7l1-.2v.5zM359.6 113l1 .3-1 .2zM349.6 113.3l1-.3v.5z"/>
<path d="M338.9 79.3l1-.2v.4zM359.4 79.1l1 .2-1 .2z"/>
<path d="M99.9 86.3l.3 1h-.5zM99.7 137.8h.5l-.3 1zM177.6 36.2l.3 1h-.5zM177.4 52.7h.5l-.3 1zM316.8 164.1l.2 1h-.5zM316.5 185.1h.5l-.2 1zM365.7 82.8l.2 1h-.5zM365.4 107.8h.5l-.2 1z"/>
<path d="M104.1 80l1-.2v.5zM304.2 79.8l1 .2-1 .3zM151.8 54.7l-.5 .9 .5 .1zM152 32.5l1.1-.2v.5zM171.1 32.3l.9 .2-.9 .3zM162.3 54.5v1.1l.5-.1zM103 28.5l1.1 .2-1.1 .3zM134.5 28.7l1.1-.2v.5zM104.1 21.7l1-.2v.5zM161 21.5l1.1 .2-1.1 .3zM139.6 197.8l.9-.3v.5zM188.6 197.5l.9 .3-.9 .2zM189.5 197.8l1.1-.3v.5zM279.2 197.5l1 .3-1 .2zM140.1 176l.2 1 .5-.3zM280.6 184.9l.2 1 .4-.2zM104.1 155.7l1-.2v.5zM138.6 155.5l1 .2-1 .3zM104.1 197.8l1-.3v.5zM138.6 197.5l1 .3-1 .2zM338.8 113.3l1-.3v.5zM348.7 113l.9 .3-.9 .2z"/>
<path d="M139.6 155.7l.9-.2v.5zM266.7 155.5l1 .2-1 .3z"/>
<path d="M267.7 155.7l1-.2v.5zM279.2 155.5l1 .2-1 .3z"/>
<path d="M309.7 166.1l.3 1h-.5zM309.5 183.1h.5l-.3 1z"/>
<path d="M347.7 183.5l.3 1h-.5zM347.5 190.5h.5l-.3 .9z"/>
<path d="M356.6 181.4l1-.3v.6zM353.6 181.1l1 .3-1 .3z"/>
</g>
<path d="M338.8 107.8v.5" fill="none" stroke="#f00" stroke-width=".3"/>
<g font-size="6.3">
<text x="282.1" y="250.3">名称</text>
<text x="347.1" y="250.3">图号</text>
<text x="282.1" y="260.3">材质</text>
<text x="347.1" y="260.3">质量</text>
<text x="383.3" y="262.1">视</text>
<text x="383.3" y="270">图</text>
<text x="282.1" y="270.3">版次</text>
<text x="347.1" y="270.3">比例</text>
</g>
<g font-size="4.9">
<text x="4.6" y="230.6">注意：1.行走平行度（正面+侧面），450行程内，≤±0.03mm，1000行程内，≤±0.05mm。</text>
<text x="13.3" y="236.6">2.本体形变，450行程内，≤±0.03mm，1000行程内，≤±0.05mm。</text>
<text x="16.9" y="245.5">型号规格</text>
<text x="78.9" y="245.5">GTH4-350-BM-M05-C4</text>
<text x="10.7" y="253.5">螺杆规格/型号</text>
<text x="61.8" y="253.5">1002</text>
<text x="96.3" y="253.5">1005</text>
<text x="16.9" y="259.5">有效行程</text>
<text x="97.5" y="259.5">350</text>
<text x="16.9" y="265.5">精度等级</text>
<text x="98.7" y="265.5">C7</text>
<text x="16.9" y="272">马达容量</text>
<text x="87.6" y="272">50W(无刹车)</text>
<text x="11.9" y="279.1">重复定位精度</text>
<text x="97.7" y="279.1">0.02</text>
<text x="4.5" y="285.9">感应开关方式及数量</text>
<text x="81.4" y="285.9">外挂型三只（C4）</text>
<text x="11.9" y="292.1">建议最快速度</text>
<text x="58.1" y="292.1">100MM/S</text>
<text x="92.5" y="292.1">250MM/S</text>
<text x="127" y="292">500MM/S</text>
</g>
<g font-size="4.2">
<text x="301.9" y="249.5">GTH4-350-BM-M05-C4</text>
<text x="259" y="267">2022/9/24</text>
</g>
<g font-size="4.1">
<text x="111.1" y="21.1">116 滑台原点</text>
<text x="200.7" y="21.1">350 有效行程</text>
<text x="105.8" y="28.1">61</text>
<text x="112.3" y="28.1">1 滑台极限位置</text>
<text x="163.9" y="28.1">90</text>
<text x="308.6" y="29.3">25</text>
<text x="317.2" y="29.3">1 滑台极限位置</text>
<text x="163.9" y="31.9">40</text>
<text x="177.1" y="32.7" transform="rotate(-90 177.1 32.7)">35</text>
<text x="123" y="66.6">4 x M4</text>
<text x="141" y="66.6">9.5</text>
<text x="167.1" y="66.6">2 x</text>
<text x="180.5" y="66.6">3 H7</text>
<text x="196.5" y="66.6">4.5</text>
<text x="203.6" y="79.4">546</text>
<text x="347.6" y="78.7">43</text>
<text x="365.1" y="96.6" transform="rotate(-90 365.1 96.6)">52</text>
<text x="322.8" y="102.6">基准面</text>
<text x="325.1" y="112.7">21.70</text>
<text x="365.6" y="112.7">22</text>
<text x="99.4" y="115.2" transform="rotate(-90 99.4 115.2)">105</text>
<text x="117.9" y="155.1">71</text>
<text x="189.9" y="155.1">4*100</text>
<text x="272.8" y="155.1">25</text>
<text x="290.4" y="155.1">50</text>
<text x="352.8" y="160.3">II</text>
<text x="349.7" y="165.5">2 : 1</text>
<text x="284.6" y="176.6">II</text>
<text x="309.2" y="175.7" transform="rotate(-90 309.2 175.7)">36</text>
<text x="316.2" y="175.7" transform="rotate(-90 316.2 175.7)">44</text>
<text x="343.1" y="182.6" transform="rotate(-90 343.1 182.6)">+0.012</text>
<text x="347.2" y="180.6" transform="rotate(-90 347.2 180.6)">0</text>
<text x="359.8" y="180.8">1</text>
<text x="150.4" y="191.5">2 x</text>
<text x="163.7" y="191.5">4 H7</text>
<text x="179.7" y="191.5">4</text>
<text x="347.2" y="186.7" transform="rotate(-90 347.2 186.7)">4</text>
<text x="117.9" y="197.2">71</text>
<text x="160.1" y="197.2">100</text>
<text x="238.5" y="197.2">325</text>
<text x="287" y="195.2">12 x M4</text>
<text x="308.3" y="195.2">10</text>
<text x="293.1" y="200.2">3.40 贯穿</text>
<text x="221.3" y="247.4">1</text>
<text x="131.6" y="253.2">1010</text>
<text x="218.2" y="257.4">序号</text>
<text x="221.3" y="252.4">2</text>
<text x="230.7" y="257.4">修 订 版 次</text>
<text x="255.9" y="257.4">设计变更编号</text>
<text x="225" y="262.4">设</text>
<text x="238.8" y="262.4">计</text>
<text x="252.5" y="262.4">变</text>
<text x="266.2" y="262.4">更</text>
<text x="218.4" y="267.4">设 计</text>
<text x="367.9" y="269.9">1:2</text>
<text x="218.4" y="272.4">校 核</text>
<text x="218.4" y="277.4">批 准</text>
<text x="218.9" y="282.9">技术要求：</text>
<text x="229.2" y="287.4">1、未标注公差全部 0.1</text>
<text x="229.1" y="291.9">2、未标注倒角全部C0.3</text>
</g>
</svg>
